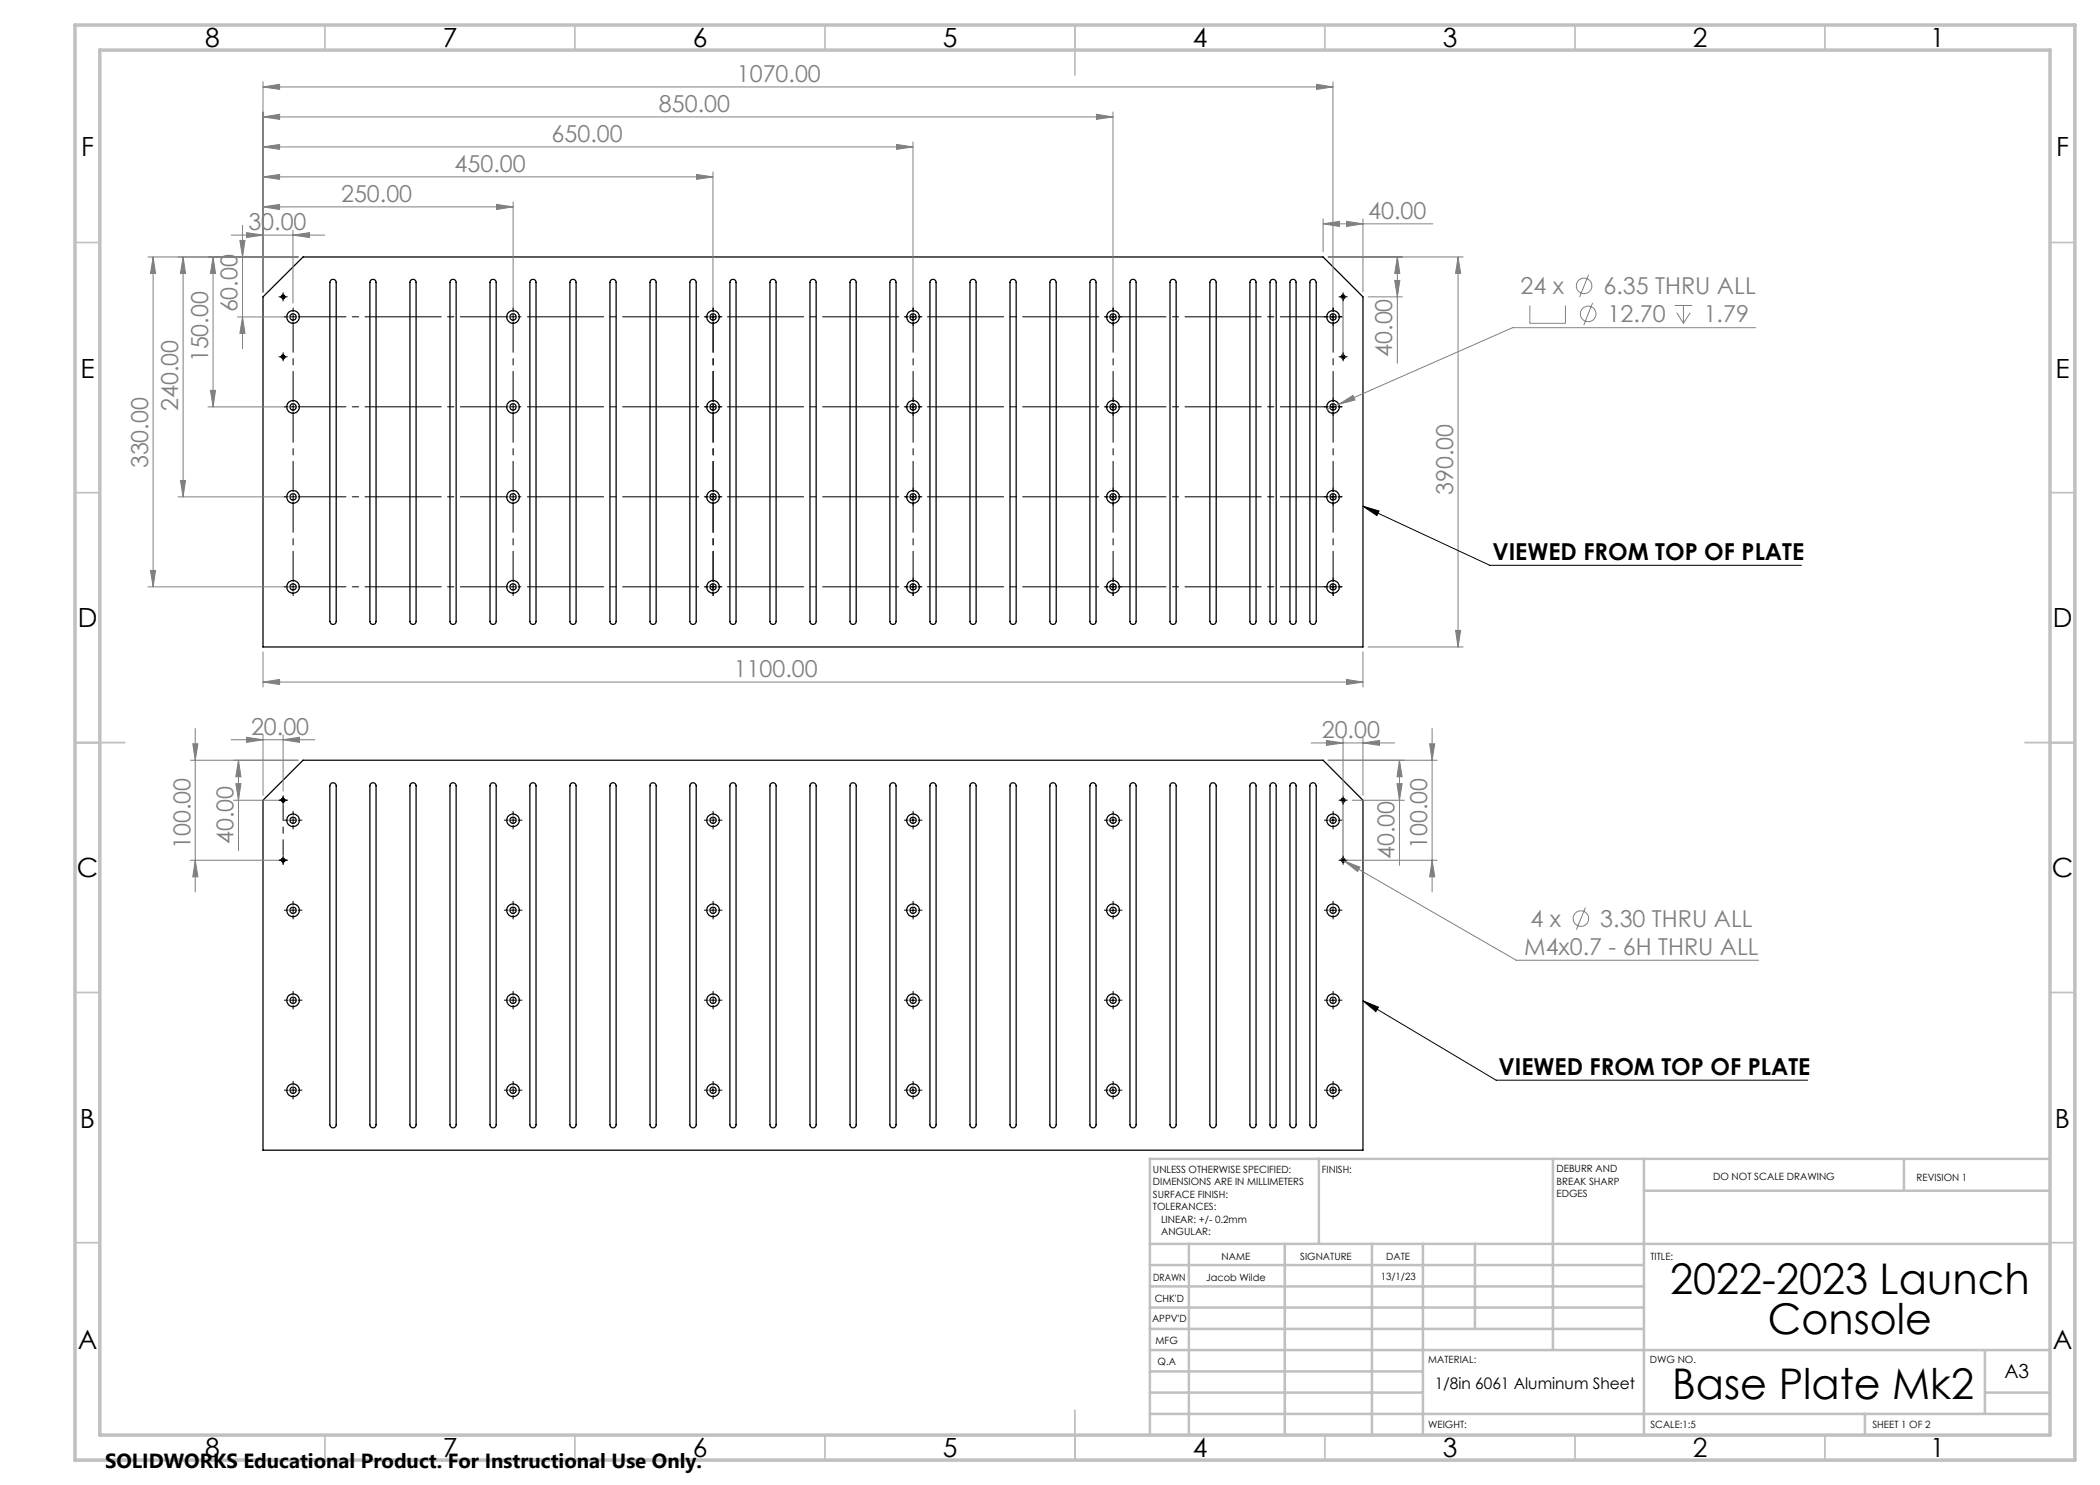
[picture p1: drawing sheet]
<svg xmlns="http://www.w3.org/2000/svg" width="420mm" height="297mm" viewBox="0 0 420 297" stroke-linecap="round" stroke-linejoin="round" font-family="sans-serif">
<g fill="none" stroke="#000" stroke-width=".25">
<path d="M52.6 59.4l8-8h204l8 8v70h-220zM66.3 55.9h.4a.6 .6 0 0 1 .5 .6v67.8a.64 .64 0 0 1-.6 .6 .64 .64 0 0 1-.6-.6v-67.8zM74.1 56.1l.4-.2a.58 .58 0 0 1 .7 .6v67.8a.62 .62 0 0 1-.6 .6 .62 .62 0 0 1-.6-.6v-67.8zM82.1 56.1l.6-.2 .4 .2 .1 .4v67.8a.62 .62 0 0 1-.6 .6 .62 .62 0 0 1-.6-.6v-67.8zM90.1 56.1l.6-.2a.6 .6 0 0 1 .5 .6v67.8a.62 .62 0 0 1-.6 .6 .62 .62 0 0 1-.6-.6v-67.8zM98.3 55.9h.4a.6 .6 0 0 1 .5 .6v67.8a.62 .62 0 0 1-.6 .6 .62 .62 0 0 1-.6-.6v-67.8zM106.1 56.1l.4-.2a.58 .58 0 0 1 .7 .6v67.8a.62 .62 0 0 1-.6 .6 .62 .62 0 0 1-.6-.6v-67.8zM114.1 56.1l.6-.2 .4 .2 .1 .4v67.8a.62 .62 0 0 1-.6 .6 .62 .62 0 0 1-.6-.6v-67.8zM122.1 56.1l.6-.2 .4 .2 .1 .4v67.8a.62 .62 0 0 1-.6 .6 .62 .62 0 0 1-.6-.6v-67.8zM130.3 55.9h.4a.6 .6 0 0 1 .5 .6v67.8a.62 .62 0 0 1-.6 .6 .62 .62 0 0 1-.6-.6v-67.8zM138.3 55.9h.6l.3 .6v67.8a.64 .64 0 0 1-.6 .6 .64 .64 0 0 1-.6-.6v-67.8zM146.1 56.1l.4-.2a.58 .58 0 0 1 .7 .6v67.8a.62 .62 0 0 1-.6 .6 .62 .62 0 0 1-.6-.6v-67.8z"/>
<path d="M154.1 56.1l.6-.2 .4 .2 .1 .4v67.8a.62 .62 0 0 1-.6 .6 .62 .62 0 0 1-.6-.6v-67.8zM162.1 56.1l.6-.2a.6 .6 0 0 1 .5 .6v67.8a.62 .62 0 0 1-.6 .6 .62 .62 0 0 1-.6-.6v-67.8zM170.3 55.9h.4a.6 .6 0 0 1 .5 .6v67.8a.62 .62 0 0 1-.6 .6 .62 .62 0 0 1-.6-.6v-67.8zM178.1 56.1l.4-.2a.58 .58 0 0 1 .7 .6v67.8a.62 .62 0 0 1-.6 .6 .62 .62 0 0 1-.6-.6v-67.8zM186.1 56.1l.6-.2 .4 .2 .1 .4v67.8a.62 .62 0 0 1-.6 .6 .62 .62 0 0 1-.6-.6v-67.8zM194.1 56.1l.6-.2a.6 .6 0 0 1 .5 .6v67.8a.62 .62 0 0 1-.6 .6 .62 .62 0 0 1-.6-.6v-67.8zM202.1 56.1l.6-.2a.6 .6 0 0 1 .5 .6v67.8a.62 .62 0 0 1-.6 .6 .62 .62 0 0 1-.6-.6v-67.8zM210.1 56.1l.4-.2a.63 .63 0 0 1 .7 .6v67.8a.64 .64 0 0 1-.6 .6 .64 .64 0 0 1-.6-.6v-67.8zM218.1 56.1l.6-.2 .4 .2 .1 .4v67.8a.62 .62 0 0 1-.6 .6 .62 .62 0 0 1-.6-.6v-67.8zM226.1 56.1l.6-.2 .4 .2 .1 .4v67.8a.62 .62 0 0 1-.6 .6 .62 .62 0 0 1-.6-.6v-67.8zM234.3 55.9h.4a.6 .6 0 0 1 .5 .6v67.8a.62 .62 0 0 1-.6 .6 .62 .62 0 0 1-.6-.6v-67.8zM242.3 55.9h.6l.3 .6v67.8a.64 .64 0 0 1-.6 .6 .64 .64 0 0 1-.6-.6v-67.8z"/>
<path d="M250.1 56.1l.4-.2a.58 .58 0 0 1 .7 .6v67.8a.62 .62 0 0 1-.6 .6 .62 .62 0 0 1-.6-.6v-67.8zM254.1 56.1l.6-.2a.6 .6 0 0 1 .5 .6v67.8a.62 .62 0 0 1-.6 .6 .62 .62 0 0 1-.6-.6v-67.8zM258.1 56.1l.6-.2 .4 .2 .1 .4v67.8a.62 .62 0 0 1-.6 .6 .62 .62 0 0 1-.6-.6v-67.8zM262.1 56.1l.4-.2a.63 .63 0 0 1 .7 .6v67.8a.64 .64 0 0 1-.6 .6 .64 .64 0 0 1-.6-.6v-67.8zM60.6 152h204l8 8.1v69.9h-220v-69.9zM66.3 156.6h.4a.6 .6 0 0 1 .5 .6v67.8a.64 .64 0 0 1-.6 .6 .64 .64 0 0 1-.6-.6v-67.8zM74.1 156.8l.4-.2a.58 .58 0 0 1 .7 .6v67.8a.62 .62 0 0 1-.6 .6 .62 .62 0 0 1-.6-.6v-67.8zM82.1 156.8l.6-.2 .4 .2 .1 .4v67.8a.62 .62 0 0 1-.6 .6 .62 .62 0 0 1-.6-.6v-67.8zM90.1 156.8l.6-.2a.6 .6 0 0 1 .5 .6v67.8a.62 .62 0 0 1-.6 .6 .62 .62 0 0 1-.6-.6v-67.8zM98.3 156.6h.4a.6 .6 0 0 1 .5 .6v67.8a.62 .62 0 0 1-.6 .6 .62 .62 0 0 1-.6-.6v-67.8zM106.1 156.8l.4-.2a.58 .58 0 0 1 .7 .6v67.8a.62 .62 0 0 1-.6 .6 .62 .62 0 0 1-.6-.6v-67.8zM114.1 156.8l.6-.2 .4 .2 .1 .4v67.8a.62 .62 0 0 1-.6 .6 .62 .62 0 0 1-.6-.6v-67.8z"/>
<path d="M122.1 156.8l.6-.2 .4 .2 .1 .4v67.8a.62 .62 0 0 1-.6 .6 .62 .62 0 0 1-.6-.6v-67.8zM130.3 156.6h.4a.6 .6 0 0 1 .5 .6v67.8a.62 .62 0 0 1-.6 .6 .62 .62 0 0 1-.6-.6v-67.8zM138.3 156.6h.6l.3 .6v67.8a.64 .64 0 0 1-.6 .6 .64 .64 0 0 1-.6-.6v-67.8zM146.1 156.8l.4-.2a.58 .58 0 0 1 .7 .6v67.8a.62 .62 0 0 1-.6 .6 .62 .62 0 0 1-.6-.6v-67.8zM154.1 156.8l.6-.2 .4 .2 .1 .4v67.8a.62 .62 0 0 1-.6 .6 .62 .62 0 0 1-.6-.6v-67.8zM162.1 156.8l.6-.2a.6 .6 0 0 1 .5 .6v67.8a.62 .62 0 0 1-.6 .6 .62 .62 0 0 1-.6-.6v-67.8zM170.3 156.6h.4a.6 .6 0 0 1 .5 .6v67.8a.62 .62 0 0 1-.6 .6 .62 .62 0 0 1-.6-.6v-67.8zM178.1 156.8l.4-.2a.58 .58 0 0 1 .7 .6v67.8a.62 .62 0 0 1-.6 .6 .62 .62 0 0 1-.6-.6v-67.8zM186.1 156.8l.6-.2 .4 .2 .1 .4v67.8a.62 .62 0 0 1-.6 .6 .62 .62 0 0 1-.6-.6v-67.8zM194.1 156.8l.6-.2a.6 .6 0 0 1 .5 .6v67.8a.62 .62 0 0 1-.6 .6 .62 .62 0 0 1-.6-.6v-67.8zM202.1 156.8l.6-.2a.6 .6 0 0 1 .5 .6v67.8a.62 .62 0 0 1-.6 .6 .62 .62 0 0 1-.6-.6v-67.8zM210.1 156.8l.4-.2a.63 .63 0 0 1 .7 .6v67.8a.64 .64 0 0 1-.6 .6 .64 .64 0 0 1-.6-.6v-67.8z"/>
<path d="M218.1 156.8l.6-.2 .4 .2 .1 .4v67.8a.62 .62 0 0 1-.6 .6 .62 .62 0 0 1-.6-.6v-67.8zM226.1 156.8l.6-.2 .4 .2 .1 .4v67.8a.62 .62 0 0 1-.6 .6 .62 .62 0 0 1-.6-.6v-67.8zM234.3 156.6h.4a.6 .6 0 0 1 .5 .6v67.8a.62 .62 0 0 1-.6 .6 .62 .62 0 0 1-.6-.6v-67.8zM242.3 156.6h.6l.3 .6v67.8a.64 .64 0 0 1-.6 .6 .64 .64 0 0 1-.6-.6v-67.8zM250.1 156.8l.4-.2a.58 .58 0 0 1 .7 .6v67.8a.62 .62 0 0 1-.6 .6 .62 .62 0 0 1-.6-.6v-67.8zM254.1 156.8l.6-.2a.6 .6 0 0 1 .5 .6v67.8a.62 .62 0 0 1-.6 .6 .62 .62 0 0 1-.6-.6v-67.8zM258.1 156.8l.6-.2 .4 .2 .1 .4v67.8a.62 .62 0 0 1-.6 .6 .62 .62 0 0 1-.6-.6v-67.8zM262.1 156.8l.4-.2a.63 .63 0 0 1 .7 .6v67.8a.64 .64 0 0 1-.6 .6 .64 .64 0 0 1-.6-.6v-67.8z"/>
<circle cx="56.6" cy="59.4" r=".33"/>
<circle cx="268.6" cy="59.4" r=".34"/>
<circle cx="56.6" cy="71.4" r=".33"/>
<circle cx="58.6" cy="63.4" r="1.27"/>
<circle cx="58.6" cy="63.4" r=".63"/>
<circle cx="102.6" cy="63.4" r="1.27"/>
<circle cx="102.6" cy="63.4" r=".63"/>
<circle cx="142.6" cy="63.4" r="1.27"/>
<circle cx="142.6" cy="63.4" r=".63"/>
<circle cx="182.6" cy="63.4" r="1.27"/>
<circle cx="182.6" cy="63.4" r=".63"/>
<circle cx="222.6" cy="63.4" r="1.28"/>
<circle cx="222.6" cy="63.4" r=".63"/>
<circle cx="266.6" cy="63.4" r="1.27"/>
<circle cx="266.6" cy="63.4" r=".63"/>
<circle cx="268.6" cy="71.4" r=".34"/>
<circle cx="58.6" cy="81.4" r=".63"/>
<circle cx="58.6" cy="99.4" r=".63"/>
<circle cx="58.6" cy="99.4" r="1.26"/>
<circle cx="58.6" cy="81.4" r="1.26"/>
<circle cx="102.6" cy="81.4" r=".63"/>
<circle cx="102.6" cy="99.4" r=".63"/>
<circle cx="102.6" cy="81.4" r="1.26"/>
<circle cx="102.6" cy="99.4" r="1.26"/>
<circle cx="142.6" cy="99.4" r=".63"/>
<circle cx="142.6" cy="81.4" r=".63"/>
<circle cx="142.6" cy="99.4" r="1.26"/>
<circle cx="142.6" cy="81.4" r="1.26"/>
<circle cx="182.6" cy="99.4" r=".63"/>
<circle cx="182.6" cy="81.4" r=".63"/>
<circle cx="182.6" cy="81.4" r="1.26"/>
<circle cx="182.6" cy="99.4" r="1.26"/>
<circle cx="222.6" cy="99.4" r="1.28"/>
<circle cx="222.6" cy="81.4" r="1.28"/>
<circle cx="222.6" cy="81.4" r=".63"/>
<circle cx="222.6" cy="99.4" r=".63"/>
<circle cx="266.6" cy="99.4" r=".63"/>
<circle cx="266.6" cy="81.4" r=".63"/>
<circle cx="266.6" cy="81.4" r="1.26"/>
<circle cx="266.6" cy="99.4" r="1.26"/>
<circle cx="58.6" cy="117.4" r="1.26"/>
<circle cx="58.6" cy="117.4" r=".63"/>
<circle cx="102.6" cy="117.4" r="1.26"/>
<circle cx="102.6" cy="117.4" r=".63"/>
<circle cx="142.6" cy="117.4" r="1.26"/>
<circle cx="142.6" cy="117.4" r=".63"/>
<circle cx="182.6" cy="117.4" r="1.26"/>
<circle cx="182.6" cy="117.4" r=".63"/>
<circle cx="222.6" cy="117.4" r="1.27"/>
<circle cx="222.6" cy="117.4" r=".63"/>
<circle cx="266.6" cy="117.4" r="1.26"/>
<circle cx="266.6" cy="117.4" r=".63"/>
<circle cx="56.6" cy="160.1" r=".33"/>
<circle cx="56.6" cy="172.1" r=".33"/>
<circle cx="58.6" cy="164" r="1.26"/>
<circle cx="58.6" cy="164" r=".63"/>
<circle cx="102.6" cy="164" r="1.26"/>
<circle cx="102.6" cy="164" r=".63"/>
<circle cx="142.6" cy="164" r="1.26"/>
<circle cx="142.6" cy="164" r=".63"/>
<circle cx="182.6" cy="164" r="1.26"/>
<circle cx="182.6" cy="164" r=".63"/>
<circle cx="222.6" cy="164" r="1.27"/>
<circle cx="222.6" cy="164" r=".63"/>
<circle cx="266.6" cy="164" r="1.26"/>
<circle cx="266.6" cy="164" r=".63"/>
<circle cx="268.6" cy="160.1" r=".34"/>
<circle cx="268.6" cy="172.1" r=".34"/>
<circle cx="58.6" cy="182.1" r="1.27"/>
<circle cx="58.6" cy="182.1" r=".63"/>
<circle cx="102.6" cy="182.1" r="1.27"/>
<circle cx="102.6" cy="182.1" r=".63"/>
<circle cx="142.6" cy="182.1" r="1.27"/>
<circle cx="142.6" cy="182.1" r=".63"/>
<circle cx="182.6" cy="182.1" r="1.27"/>
<circle cx="182.6" cy="182.1" r=".63"/>
<circle cx="222.6" cy="182.1" r="1.28"/>
<circle cx="222.6" cy="182.1" r=".63"/>
<circle cx="266.6" cy="182.1" r="1.27"/>
<circle cx="266.6" cy="182.1" r=".63"/>
<circle cx="58.6" cy="200.1" r="1.27"/>
<circle cx="58.6" cy="200.1" r=".63"/>
<circle cx="58.6" cy="218.1" r=".63"/>
<circle cx="58.6" cy="218.1" r="1.26"/>
<circle cx="102.6" cy="200.1" r="1.27"/>
<circle cx="102.6" cy="218.1" r=".63"/>
<circle cx="102.6" cy="200.1" r=".63"/>
<circle cx="102.6" cy="218.1" r="1.26"/>
<circle cx="142.6" cy="200.1" r="1.27"/>
<circle cx="142.6" cy="218.1" r=".63"/>
<circle cx="142.6" cy="200.1" r=".63"/>
<circle cx="142.6" cy="218.1" r="1.26"/>
<circle cx="182.6" cy="200.1" r="1.27"/>
<circle cx="182.6" cy="218.1" r=".63"/>
<circle cx="182.6" cy="200.1" r=".63"/>
<circle cx="182.6" cy="218.1" r="1.26"/>
<circle cx="222.6" cy="200" r="1.28"/>
<circle cx="222.6" cy="218" r="1.28"/>
<circle cx="222.6" cy="218.1" r=".63"/>
<circle cx="222.6" cy="200.1" r=".63"/>
<circle cx="266.6" cy="200.1" r="1.27"/>
<circle cx="266.6" cy="200.1" r=".63"/>
<circle cx="266.6" cy="218.1" r=".63"/>
<circle cx="266.6" cy="218.1" r="1.26"/>
</g>
<g fill="none" stroke="#808080" stroke-width=".2">
<path d="M52.6 17.4l3.3-.5v1zM52.6 16.4v42M52.6 17.4h214M263.3 16.9l3.3 .5-3.3 .5zM266.6 16.4v46M52.6 35.4l3.3-.5v1zM52.6 29.4l3.3-.5v1zM52.6 23.4l3.3-.5v1zM52.6 35.4h90M52.6 29.4h130M52.6 23.4h170M139.3 34.9l3.3 .5-3.3 .5z"/>
<path d="M142.6 34.4v28M179.3 28.9l3.3 .5-3.3 .5zM182.6 28.4v34M219.3 22.9l3.3 .5-3.3 .5zM222.6 22.4v40M29.6 51.4h30M30.6 51.4l.5 3.3h-1zM30.6 51.4v66M36.6 51.4l.5 3.3h-1zM36.6 51.4v48M42.6 51.4l.5 3.3h-1zM42.6 51.4v30"/>
<path d="M46.2 47h18.7M48 48.1h1l-.5 3.3zM48.5 45v24.7M49.3 46.5l3.3 .5-3.3 .5zM52.6 41.4l3.3-.5v1zM52.6 41.4h50M58.6 47l3.3-.5v1zM58.6 46v14.6M99.3 40.9l3.3 .5-3.3 .5zM102.6 40.4v22M264.6 44.8l3.3-.5v1zM264.6 43.8v6.6"/>
<path d="M264.6 44.8h22M265.6 51.4h27M268.1 59.4h1M268.3 59l.7 .7M268.6 58.9v1M269 59l-.7 .7M269.3 44.3l3.3 .5-3.3 .5zM272.6 43.8v14.6M273.6 59.4h6.9M278.9 56.1h1.1l-.5 3.3zM279.5 51.4l.5 3.3h-1.1zM279.5 51.4v21.3"/>
<path d="M291.6 51.4l.5 3.3h-1zM291.6 51.4v78M317.7 55l-1.8 4.4M42.1 78.1h1l-.5 3.3zM47.5 63.4h10.1M48.5 63.4l.5 3.3h-1zM268.1 71.4h1M268.3 71l.7 .8M268.6 70.9v1M269 71l-.7 .8M306 61.1v3.6h7.1v-3.6M318.5 60.6l-1.7 4.4"/>
<path d="M334.9 61.1h3.6M335.4 62.5l1.3 2.2M336.7 61.1v3.6M338 62.5l-1.3 2.2M351.2 65.5h-48.7l-34.7 15.4M35.6 99.4h22M36.1 96.1h1l-.5 3.3zM41.6 81.4h16M267.8 80.9l2.8-1.8 .4 .9zM267.8 80.9l-2.4 1M29.6 117.4h28M30.1 114.1h1l-.5 3.3z"/>
<path d="M52.6 136.4l3.3-.5v1zM52.6 130.4v7M52.6 136.4h220M269.3 135.9l3.3 .5-3.3 .5zM272.6 130.4v7M273.6 129.4h19M291.1 126.1h1l-.5 3.3zM38.1 152h21.5M38.6 148.8h1l-.5 3.2zM39.1 145.7v32.7M46.2 148h16.8M47.2 156.7h1l-.5 3.4z"/>
<path d="M47.7 152l.5 3.4h-1zM47.7 152v18.2M49.3 147.5l3.3 .5-3.3 .5zM52.6 147v12.1M56.6 148l3.3-.5v1zM56.6 147v11.2M262.3 148.6h16.6M265.3 148.1l3.3 .5-3.3 .5zM265.6 152h21.8M268.3 159.7l.7 .7M268.6 147.6v11.5M268.6 159.6v.9"/>
<path d="M269 159.7l-.7 .7M272.6 148.6l3.3-.5v1zM272.6 147.6v11.5M279.4 156.7h1l-.5 3.4zM279.9 152l.5 3.4h-1zM279.9 152v21.1M285.9 148.8h1l-.5 3.2zM286.4 145.7v32.7M38.1 172h17.5M39.1 172l.5 3.4h-1zM46.7 160.1h8.9M268.1 160.1h1"/>
<path d="M268.1 172h1M268.3 171.7l.7 .7M268.3 171.9l.6 .3M268.6 171.6v.9M268.9 172.2l3.1 1.2-.5 .9zM268.9 172.2l34.3 19.8h48.5M269 171.7l-.7 .7M269.6 172h17.8M270.4 160.1h10.5M286.4 172l.5 3.4h-1zM317.1 181.5l-1.8 4.4"/>
<circle cx="316.8" cy="57.2" r="1.55"/>
<circle cx="317.6" cy="62.8" r="1.55"/>
<circle cx="316.2" cy="183.7" r="1.55"/>
</g>
<g fill="none" stroke="#000" stroke-width=".2">
<path d="M56.1 59.4h1M56.2 59.5a.4 .4 0 0 1 .4-.5 .4 .4 0 0 1 .4 .4 .4 .4 0 0 1-.5 .4M56.6 58.9v1M268.1 59.4h1M268.2 59.5a.4 .4 0 0 1 .4-.5 .4 .4 0 0 1 .4 .4 .4 .4 0 0 1-.5 .4M268.6 58.9v1M56.1 71.4h1M56.2 71.5a.39 .39 0 0 1 .4-.5 .39 .39 0 0 1 .4 .4 .39 .39 0 0 1-.5 .4M56.6 70.9v1M142.1 63.4h1M142.6 62.9v1M182.1 63.4h1"/>
<path d="M182.6 62.9v1M222.1 63.4h1M222.6 62.9v1M266.1 63.4h1M266.6 62.9v1M268.1 71.4h1M268.2 71.5a.39 .39 0 0 1 .4-.5 .39 .39 0 0 1 .4 .4 .39 .39 0 0 1-.5 .4M268.6 70.9v1M182.1 99.4h1M182.1 81.4h1M182.6 80.9v1M182.6 98.9v1"/>
<path d="M222.1 99.4h1M222.1 81.4h1M222.6 80.9v1M222.6 98.9v1M266.1 99.4h1M266.1 81.4h1M266.6 80.9v1M266.6 98.9v1M142.1 117.4h1M142.6 116.9v1M182.1 117.4h1M182.6 116.9v1"/>
<path d="M222.1 117.4h1M222.6 116.9v1M266.1 117.4h1M266.6 116.9v1M272.6 101.2l25.4 11.9h62.3M272.6 101.2l3.2 1-.4 .9zM56.6 159.6v.9M268.6 159.6v.9M56.1 172h1M56.1 160.1h1M56.2 172.2a.4 .4 0 0 1 .4-.6 .4 .4 0 0 1 .4 .5 .4 .4 0 0 1-.5 .3M56.2 160.2a.4 .4 0 0 1 .4-.5 .4 .4 0 0 1 .4 .4 .4 .4 0 0 1-.5 .3"/>
<path d="M56.6 171.6v.9M182.1 164h1M182.6 163.5v1.1M222.1 164h1M222.6 163.5v1.1M266.1 164h1M266.6 163.5v1.1M268.1 172h1M268.1 160.1h1M268.2 172.2a.4 .4 0 0 1 .4-.6 .4 .4 0 0 1 .4 .5 .4 .4 0 0 1-.5 .3M268.2 160.2a.4 .4 0 0 1 .4-.5 .4 .4 0 0 1 .4 .4 .4 .4 0 0 1-.5 .3M268.6 171.6v.9"/>
<path d="M182.1 182.1h1M182.6 181.6v1M182.6 199.6v1M222.1 182.1h1M222.6 181.6v1M222.6 199.6v1M266.1 182.1h1M266.6 181.6v1M266.6 199.6v1M142.1 218h1M142.6 217.6v.9M182.1 218h1"/>
<path d="M182.1 200.1h1M182.6 217.6v.9M222.1 218h1M222.1 200.1h1M222.6 217.6v.9M266.1 218h1M266.1 200.1h1M266.6 217.6v.9M272.6 200.2l26.6 15.8h62.3M272.6 200.2l3.1 1.2-.5 .9z"/>
</g>
<g fill="none" stroke="#c0c0c0" stroke-width=".35">
<path d="M65 5v5M115 5v5M165 5v5M215 5v10M265 5v5M315 5v5M365 5v5M15 48.5h5M410 48.5h5M15 98.5h5M410 98.5h5M15 148.5h10"/>
<path d="M405 148.5h10M15 198.5h5M410 198.5h5M15 248.5h5M410 248.5h5M65 287v5M115 287v5M165 287v5M215 282v10M265 287v5M315 287v5M365 287v5"/>
</g>
<g fill="none" stroke="#c0c0c0" stroke-width=".5">
<path d="M263.8 231.8v17M310.6 231.8v38.2M328.8 231.8v55.2M328.8 238.2h81.2M380.8 231.8v6.4M410 231.8h-180v55.2M230 248.8h180M230 257.3h98.8M230 253h98.8M237.8 248.8v38.2M257 248.8v38.2M274.4 248.8v38.2"/>
<path d="M284.6 248.8v38.2M295 248.8v17M230 265.8h98.8M230 261.5h98.8M230 278.5h54.6M230 274.3h54.6M230 270h180M397 278.5h13M397 270v12.8M230 282.8h180M373 282.8v4.2"/>
</g>
<path d="M15 5h400v287h-400zM20 10h390v277h-390z" fill="none" stroke="#c0c0c0" stroke-width=".7"/>
<path d="M268.6 59.4v12M268.6 160.1v11.9" fill="none" stroke="#808080" stroke-width=".25"/>
<g fill="none" stroke="#000" stroke-width=".2" stroke-dasharray="15.2 1.3 1.3 1.3">
<path d="M56.1 59.4h-.3M56.6 58.9v-.4M56.6 59.9v.3M57.1 59.4h.4M268.1 59.4h-.3M268.6 58.9v-.4M268.6 59.9v.3M269.1 59.4h.4M56.1 71.4h-.3M56.6 70.9v-.4M56.6 71.9v.3M57.1 71.4h.4"/>
<path d="M57.6 63.4h-.7M58.6 63.4v-.5M58.6 63.4h-.5M58.6 63.4v.5M58.6 63.4h.5M58.6 62.4v-.8M102.6 63.4v-.5M102.6 63.4h-.5M102.6 63.4v.5M102.6 63.4h.5M102.6 62.4v-.8M141.6 63.4h-.7"/>
<path d="M142.6 63.4v-.5M142.6 63.4h-.5M142.6 63.4v.5M142.6 63.4h.5M142.6 62.4v-.8M143.6 63.4h.8M181.6 63.4h-.7M182.6 62.4v-.8M182.6 64.4v.7M182.6 63.4v-.5M182.6 63.4h-.5M182.6 63.4v.5"/>
<path d="M182.6 63.4h.5M183.6 63.4h.8M221.6 63.4h-.7M222.6 62.4v-.8M222.6 64.4v.7M222.6 63.4v-.5M222.6 63.4h-.5M222.6 63.4v.5M222.6 63.4h.5M223.6 63.4h.8M265.6 63.4h-.7M266.6 62.4v-.8"/>
<path d="M266.6 64.4v.7M266.6 63.4v-.5M266.6 63.4h-.5M266.6 63.4v.5M266.6 63.4h.5M267.6 63.4h.8M268.1 71.4h-.3M268.6 70.9v-.4M268.6 71.9v.3M269.1 71.4h.4M57.6 99.4h-.7M57.6 81.4h-.7"/>
<path d="M58.6 99.4v-.5M58.6 99.4h-.5M58.6 99.4v.5M58.6 99.4h.5M58.6 81.4v-.5M58.6 81.4h-.5M58.6 81.4v.5M58.6 81.4h.5M102.6 99.4v-.5M102.6 99.4h-.5M102.6 99.4v.5M102.6 99.4h.5"/>
<path d="M102.6 81.4v-.5M102.6 81.4h-.5M102.6 81.4v.5M102.6 81.4h.5M141.6 99.4h-.7M141.6 81.4h-.7M142.6 99.4v-.5M142.6 99.4h-.5M142.6 99.4v.5M142.6 99.4h.5M142.6 81.4v-.5M142.6 81.4h-.5"/>
<path d="M142.6 81.4v.5M142.6 81.4h.5M143.6 99.4h.8M143.6 81.4h.8M181.6 99.4h-.7M181.6 81.4h-.7M182.6 98.4v-.8M182.6 80.4v-.8M182.6 82.4v.7M182.6 81.4v-.5M182.6 81.4h-.5M182.6 81.4v.5"/>
<path d="M182.6 81.4h.5M182.6 99.4v-.5M182.6 99.4h-.5M182.6 99.4v.5M182.6 99.4h.5M183.6 99.4h.8M183.6 81.4h.8M221.6 99.4h-.7M221.6 81.4h-.7M222.6 98.4v-.8M222.6 80.4v-.8M222.6 82.4v.7"/>
<path d="M222.6 99.4v-.5M222.6 99.4h-.5M222.6 99.4v.5M222.6 99.4h.5M222.6 81.4v-.5M222.6 81.4h-.5M222.6 81.4v.5M222.6 81.4h.5M223.6 99.4h.8M223.6 81.4h.8M265.6 99.4h-.7M265.6 81.4h-.7"/>
<path d="M266.6 98.4v-.8M266.6 80.4v-.8M266.6 82.4v.7M266.6 81.4v-.5M266.6 81.4h-.5M266.6 81.4v.5M266.6 81.4h.5M266.6 99.4v-.5M266.6 99.4h-.5M266.6 99.4v.5M266.6 99.4h.5M267.6 99.4h.8"/>
<path d="M267.6 81.4h.8M57.6 117.4h-.7M58.6 117.4v-.5M58.6 117.4h-.5M58.6 117.4v.5M58.6 117.4h.5M58.6 118.4v.7M102.6 117.4v-.5M102.6 117.4h-.5M102.6 117.4v.5M102.6 117.4h.5M102.6 118.4v.7"/>
<path d="M141.6 117.4h-.7M142.6 118.4v.7M142.6 117.4v-.5M142.6 117.4h-.5M142.6 117.4v.5M142.6 117.4h.5M143.6 117.4h.8M181.6 117.4h-.7M182.6 116.4v-.8M182.6 118.4v.7M182.6 100.4v.7M182.6 117.4v-.5"/>
<path d="M182.6 117.4h-.5M182.6 117.4v.5M182.6 117.4h.5M183.6 117.4h.8M221.6 117.4h-.7M222.6 116.4v-.8M222.6 118.4v.7M222.6 100.4v.7M222.6 117.4v-.5M222.6 117.4h-.5M222.6 117.4v.5M222.6 117.4h.5"/>
<path d="M223.6 117.4h.8M265.6 117.4h-.7M266.6 116.4v-.8M266.6 118.4v.7M266.6 100.4v.7M266.6 117.4v-.5M266.6 117.4h-.5M266.6 117.4v.5M266.6 117.4h.5M267.6 117.4h.8M56.6 159.5v-.3M268.6 159.5v-.3"/>
<path d="M56.1 172h-.3M56.1 160h-.3M56.6 171.5v-.3M56.6 172.5v.4M56.6 160.5v.4M56.6 172v-.5M56.6 172h-.5M56.6 172v.5M56.6 172h.5M57.1 172h.4M57.1 160h.4M57.6 164h-.7"/>
<path d="M58.6 164v-.5M58.6 164h-.5M58.6 164v.5M58.6 164h.5M58.6 163v-.7M58.6 165v.8M59.6 164h.8M101.6 164h-.7M102.6 164v-.5M102.6 164h-.5M102.6 164v.5M102.6 164h.5"/>
<path d="M102.6 163v-.7M102.6 165v.8M103.6 164h.8M141.6 164h-.7M142.6 164v-.5M142.6 164h-.5M142.6 164v.5M142.6 164h.5M142.6 163v-.7M142.6 165v.8M143.6 164h.8M181.6 164h-.7"/>
<path d="M182.6 163v-.7M182.6 165v.8M183.6 164h.8M221.6 164h-.7M222.6 163v-.7M222.6 165v.8M223.6 164h.8M265.6 164h-.7M266.6 163v-.7M266.6 165v.8M267.6 164h.8M268.1 172h-.3"/>
<path d="M268.1 160h-.3M268.6 171.5v-.3M268.6 172.5v.4M268.6 160.5v.4M269.1 172h.4M269.1 160h.4M57.6 182h-.7M58.6 199v-.7M58.6 182v-.5M58.6 182h-.5M58.6 182v.5M58.6 182h.5"/>
<path d="M58.6 181v-.7M58.6 183v.8M59.6 182h.8M101.6 182h-.7M102.6 199v-.7M102.6 182v-.5M102.6 182h-.5M102.6 182v.5M102.6 182h.5M102.6 181v-.7M102.6 183v.8M103.6 182h.8"/>
<path d="M141.6 182h-.7M142.6 199v-.7M142.6 182v-.5M142.6 182h-.5M142.6 182v.5M142.6 182h.5M142.6 181v-.7M142.6 183v.8M143.6 182h.8M181.6 182h-.7M182.6 199v-.7M182.6 181v-.7"/>
<path d="M182.6 183v.8M183.6 182h.8M221.6 182h-.7M222.6 199v-.7M222.6 181v-.7M222.6 183v.8M223.6 182h.8M265.6 182h-.7M266.6 199v-.7M266.6 181v-.7M266.6 183v.8M267.6 182h.8"/>
<path d="M57.6 218h-.7M57.6 200h-.7M58.6 218v-.5M58.6 218h-.5M58.6 218v.5M58.6 218h.5M58.6 217v-.7M58.6 219v.8M58.6 200v-.5M58.6 200h-.5M58.6 200v.5M58.6 200h.5"/>
<path d="M58.6 201v.8M59.6 218h.8M59.6 200h.8M101.6 218h-.7M101.6 200h-.7M102.6 218v-.5M102.6 218h-.5M102.6 218v.5M102.6 218h.5M102.6 217v-.7M102.6 219v.8M102.6 200v-.5"/>
<path d="M102.6 200h-.5M102.6 200v.5M102.6 200h.5M102.6 201v.8M103.6 218h.8M103.6 200h.8M141.6 218h-.7M141.6 200h-.7M142.6 217v-.7M142.6 219v.8M142.6 200v-.5M142.6 200h-.5"/>
<path d="M142.6 200v.5M142.6 200h.5M142.6 201v.8M143.6 218h.8M143.6 200h.8M181.6 218h-.7M181.6 200h-.7M182.6 217v-.7M182.6 219v.8M182.6 201v.8M183.6 218h.8M183.6 200h.8"/>
<path d="M221.6 218h-.7M221.6 200h-.7M222.6 217v-.7M222.6 219v.8M222.6 201v.8M223.6 218h.8M223.6 200h.8M265.6 218h-.7M265.6 200h-.7M266.6 217v-.7M266.6 219v.8M266.6 201v.8"/>
<path d="M267.6 218h.8M267.6 200h.8"/>
</g>
<path d="M56.6 171v-10" fill="none" stroke="#000" stroke-width=".2" stroke-dasharray="15.2 1.3 1.3 1.3" stroke-dashoffset="12.1"/>
<path d="M103.6 63.4h38M143.6 63.4h38M183.6 63.4h38M103.6 99.4h38M103.6 81.4h38M143.6 99.4h38M143.6 81.4h38M183.6 99.4h38M183.6 81.4h38M103.6 117.4h38M143.6 117.4h38M183.6 117.4h38" fill="none" stroke="#000" stroke-width=".2" stroke-dasharray="15.2 1.3 1.3 1.3" stroke-dashoffset="-1.9"/>
<path d="M59.6 63.4h42M223.6 63.4h42M59.6 99.4h42M59.6 81.4h42M223.6 81.4h42M223.6 99.4h42M59.6 117.4h42M223.6 117.4h42" fill="none" stroke="#000" stroke-width=".2" stroke-dasharray="15.2 1.3 1.3 1.3" stroke-dashoffset="5.7"/>
<g fill="none" stroke="#000" stroke-width=".2" stroke-dasharray="15.2 1.3 1.3 1.3" stroke-dashoffset="9.1">
<path d="M58.6 98.4v-16M58.6 80.4v-16M102.6 98.4v-16M102.6 80.4v-16M142.6 98.4v-16M142.6 80.4v-16M182.6 80.4v-16M182.6 98.4v-16M222.6 98.4v-16M222.6 80.4v-16M266.6 80.4v-16M266.6 98.4v-16"/>
<path d="M58.6 116.4v-16M102.6 116.4v-16M142.6 116.4v-16M182.6 116.4v-16M222.6 116.4v-16M266.6 116.4v-16"/>
</g>
<g fill="#808080">
<path d="M99.3 40.9l3.3 .5-3.3 .5zM52.6 41.4l3.3-.5v1zM139.3 34.9l3.3 .5-3.3 .5zM52.6 35.4l3.3-.5v1zM179.3 28.9l3.3 .5-3.3 .5zM52.6 29.4l3.3-.5v1zM219.3 22.9l3.3 .5-3.3 .5zM52.6 23.4l3.3-.5v1zM263.3 16.9l3.3 .5-3.3 .5zM52.6 17.4l3.3-.5v1zM269.3 44.3l3.3 .5-3.3 .5zM264.6 44.8l3.3-.5v1z"/>
<path d="M49.3 46.5l3.3 .5-3.3 .5zM58.6 47l3.3-.5v1zM267.8 80.9l3.2-.9-.4-.9zM52.6 136.4l3.3-.5v1zM269.3 135.9l3.3 .5-3.3 .5zM49.3 147.5l3.3 .5-3.3 .5zM56.6 148l3.3-.5v1zM265.3 148.1l3.3 .5-3.3 .5zM272.6 148.6l3.3-.5v1zM268.9 172.2l2.6 2.1 .5-.9z"/>
<path d="M48.5 63.4l.5 3.3h-1zM48 48.1h1l-.5 3.3zM42.1 78.1h1l-.5 3.3zM42.6 51.4l.5 3.3h-1zM36.1 96.1h1l-.5 3.3zM36.6 51.4l.5 3.3h-1zM291.1 126.1h1l-.5 3.3zM291.6 51.4l.5 3.3h-1zM278.9 56.1h1.1l-.5 3.3zM279.5 51.4l.5 3.3h-1.1zM47.2 156.7h1l-.5 3.4zM47.7 152l.5 3.4h-1zM286.4 172l.5 3.4h-1zM285.9 148.8h1l-.5 3.2z"/>
<path d="M30.6 51.4l.5 3.3h-1zM30.1 114.1h1l-.5 3.3zM38.6 148.8h1l-.5 3.2zM39.1 172l.5 3.4h-1zM279.9 152l.5 3.4h-1zM279.4 156.7h1l-.5 3.4z"/>
</g>
<path d="M272.6 101.2l3.2 1-.4 .9zM272.6 200.2l3.1 1.2-.5 .9z" fill="#000"/>
<g font-size="8.5">
<text x="334.1" y="258.8">2022-2023 Launch</text>
<text x="353.6" y="266.9">Console</text>
<text x="334.4" y="279.7">Base Plate Mk2</text>
</g>
<g font-size="5.3">
<text x="41" y="9.5">8</text>
<text x="88.5" y="9.5">7</text>
<text x="138.5" y="9.5">6</text>
<text x="188.5" y="9.5">5</text>
<text x="238.5" y="9.5">4</text>
<text x="288.5" y="9.5">3</text>
<text x="338.5" y="9.5">2</text>
<text x="386" y="9.5">1</text>
<text x="16.2" y="31.2">F</text>
<text x="411.2" y="31.2">F</text>
<text x="16.1" y="75.5">E</text>
<text x="411.1" y="75.5">E</text>
<text x="15.5" y="125.5">D</text>
<text x="410.5" y="125.5">D</text>
<text x="15.4" y="175.5">C</text>
<text x="410.4" y="175.5">C</text>
<text x="16" y="225.5">B</text>
<text x="411" y="225.5">B</text>
<text x="15.5" y="269.7">A</text>
<text x="410.5" y="269.7">A</text>
<text x="41" y="291.5">8</text>
<text x="88.5" y="291.5">7</text>
<text x="138.5" y="291.5">6</text>
<text x="188.5" y="291.5">5</text>
<text x="238.5" y="291.5">4</text>
<text x="288.5" y="291.5">3</text>
<text x="338.5" y="291.5">2</text>
<text x="386" y="291.5">1</text>
</g>
<g font-size="4.7" fill="#808080">
<text x="147.4" y="16.3">1070.00</text>
<text x="131.8" y="22.3">850.00</text>
<text x="110.3" y="28.3">650.00</text>
<text x="90.9" y="34.3">450.00</text>
<text x="68.2" y="40.3">250.00</text>
<text x="49.7" y="46">30.00</text>
<text x="273.7" y="43.7">40.00</text>
<text x="304.1" y="58.9">24 x</text>
<text x="320.7" y="58.9">6.35 THRU ALL</text>
<text x="47.5" y="62.5" transform="rotate(-90 47.5 62.5)">60.00</text>
<text x="321.5" y="64.5">12.70</text>
<text x="340.7" y="64.5">1.79</text>
<text x="278.5" y="71.4" transform="rotate(-90 278.5 71.4)">40.00</text>
<text x="41.6" y="72.5" transform="rotate(-90 41.6 72.5)">150.00</text>
<text x="35.6" y="82.2" transform="rotate(-90 35.6 82.2)">240.00</text>
<text x="29.6" y="93.7" transform="rotate(-90 29.6 93.7)">330.00</text>
<text x="290.6" y="99" transform="rotate(-90 290.6 99)">390.00</text>
<text x="146.8" y="135.4">1100.00</text>
<text x="50.2" y="146.9">20.00</text>
<text x="264.4" y="147.6">20.00</text>
<text x="38.1" y="169.8" transform="rotate(-90 38.1 169.8)">100.00</text>
<text x="46.7" y="168.9" transform="rotate(-90 46.7 168.9)">40.00</text>
<text x="278.9" y="171.8" transform="rotate(-90 278.9 171.8)">40.00</text>
<text x="285.4" y="169.8" transform="rotate(-90 285.4 169.8)">100.00</text>
<text x="306.1" y="185.4">4 x</text>
<text x="320.1" y="185.4">3.30 THRU ALL</text>
<text x="304.8" y="191">M4x0.7 - 6H THRU ALL</text>
</g>
<g font-size="4.7">
<text x="298.5" y="112">VIEWED FROM TOP OF PLATE</text>
<text x="299.7" y="215">VIEWED FROM TOP OF PLATE</text>
</g>
<text font-size="4.1" x="21" y="293.7">SOLIDWORKS Educational Product. For Instructional Use Only.</text>
<text font-size="3.9" x="400.9" y="275.5">A3</text>
<text font-size="3.2" x="286.9" y="277.9">1/8in 6061 Aluminum Sheet</text>
<g font-size="2">
<text x="230.6" y="234.6">UNLESS OTHERWISE SPECIFIED:</text>
<text x="230.6" y="237.1">DIMENSIONS ARE IN MILLIMETERS</text>
<text x="230.6" y="239.6">SURFACE FINISH:</text>
<text x="264.4" y="234.6">FINISH:</text>
<text x="311.3" y="234.5">DEBURR AND</text>
<text x="311.3" y="237">BREAK SHARP</text>
<text x="311.3" y="239.5">EDGES</text>
<text x="342.6" y="236">DO NOT SCALE DRAWING</text>
<text x="383.3" y="236.2">REVISION 1</text>
<text x="230.6" y="242.1">TOLERANCES:</text>
<text x="232.2" y="244.6">LINEAR: +/- 0.2mm</text>
<text x="232.2" y="247.1">ANGULAR:</text>
<text x="244.3" y="252">NAME</text>
<text x="260" y="251.9">SIGNATURE</text>
<text x="277.2" y="251.9">DATE</text>
<text x="330.1" y="251.9">TITLE:</text>
<text x="230.6" y="256.1">DRAWN</text>
<text x="241.2" y="256.1">Jacob Wilde</text>
<text x="276.1" y="255.9">13/1/23</text>
<text x="230.9" y="260.3">CHK'D</text>
<text x="230.4" y="264.4">APPV'D</text>
<text x="231.1" y="268.8">MFG</text>
<text x="231.5" y="273">Q.A</text>
<text x="285.6" y="272.5">MATERIAL:</text>
<text x="330" y="272.5">DWG NO.</text>
<text x="285.6" y="285.5">WEIGHT:</text>
<text x="330.1" y="285.6">SCALE:1:5</text>
<text x="374.5" y="285.6">SHEET 1 OF 2</text>
</g>
</svg>
